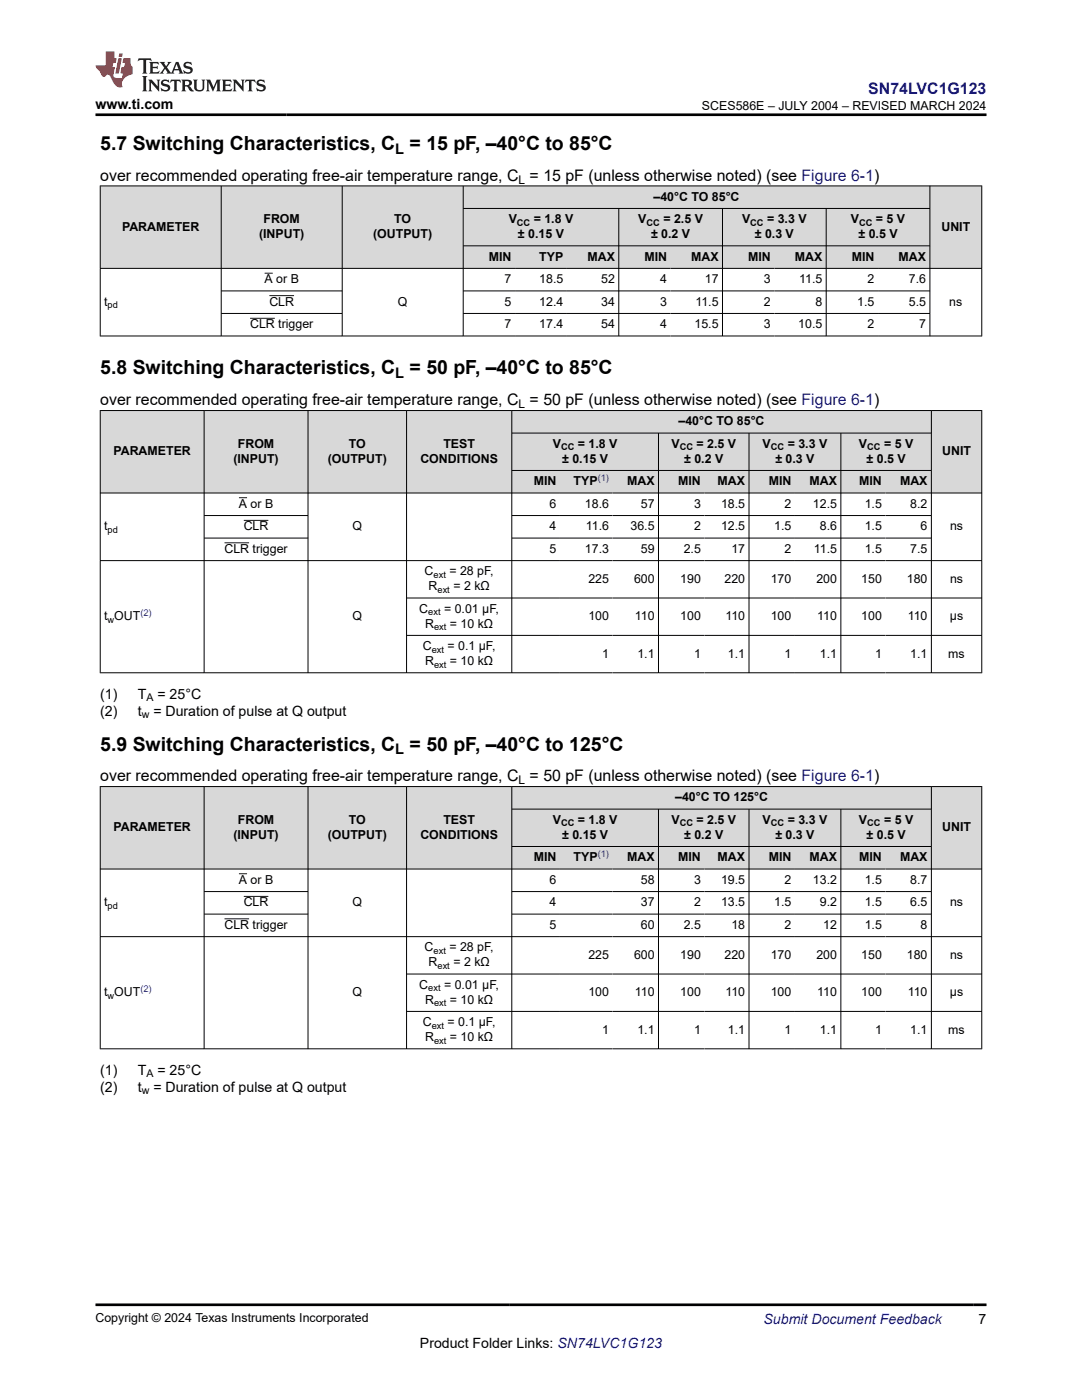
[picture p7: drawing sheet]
<svg xmlns="http://www.w3.org/2000/svg" width="216mm" height="279mm" viewBox="0 0 216 279" stroke-linecap="round" stroke-linejoin="round" font-family="sans-serif">
<g fill="#d8d8d8">
<path d="M20 37.1h175.9v4.5h-175.9z" fill-rule="evenodd"/>
<path d="M20.1 37.2h24v16.3h-24z" fill-rule="evenodd"/>
<path d="M44.2 37.2h24v16.3h-24z" fill-rule="evenodd"/>
<path d="M68.3 37.2h24.1v16.3h-24.1z" fill-rule="evenodd"/>
<path d="M92.5 37.2h93v4.3h-93z" fill-rule="evenodd"/>
<path d="M185.6 37.2h10.2v16.3h-10.2z" fill-rule="evenodd"/>
<path d="M92.5 41.7h30.9v7.3h-30.9z" fill-rule="evenodd"/>
<path d="M123.5 41.7h20.6v7.3h-20.6z" fill-rule="evenodd"/>
<path d="M144.2 41.7h20.6v7.3h-20.6z" fill-rule="evenodd"/>
<path d="M164.9 41.7h20.6v7.3h-20.6z" fill-rule="evenodd"/>
<path d="M92.5 49.1h10.3v4.4h-10.3z" fill-rule="evenodd"/>
<path d="M102.8 49.1h10.3v4.4h-10.3z" fill-rule="evenodd"/>
<path d="M113.1 49.1h10.3v4.4h-10.3z" fill-rule="evenodd"/>
<path d="M123.5 49.1h10.3v4.4h-10.3z" fill-rule="evenodd"/>
<path d="M133.8 49.1h10.3v4.4h-10.3z" fill-rule="evenodd"/>
<path d="M144.2 49.1h10.3v4.4h-10.3z" fill-rule="evenodd"/>
<path d="M154.5 49.1h10.3v4.4h-10.3z" fill-rule="evenodd"/>
<path d="M164.9 49.1h10.3v4.4h-10.3z" fill-rule="evenodd"/>
<path d="M175.2 49.1h10.3v4.4h-10.3z" fill-rule="evenodd"/>
</g>
<g fill="none" stroke="#000" stroke-width=".2">
<path d="M19.9 37.1h176.1M20 37v30.1M44.1 37v30.1M68.3 37v30.1M92.4 37v30.1M185.6 37v30.1M195.9 37v30.1M19.9 53.6h176.1M44.1 58.1h24.2M52.8 54.5h1.6M53.7 59h5M92.4 41.6h93.2"/>
<path d="M92.4 49.1h93.2M92.4 58.1h93.2M123.5 41.6v25.5M144.2 41.6v25.5M164.9 41.6v25.5M19.9 67.1h176.1M44.1 62.6h24.2M49.9 63.5h4.9M92.4 62.6h93.2"/>
</g>
<g fill="#d8d8d8">
<path d="M20 81.9h175.9v4.5h-175.9z" fill-rule="evenodd"/>
<path d="M20.1 82h20.6v16.3h-20.6z" fill-rule="evenodd"/>
<path d="M40.8 82h20.6v16.3h-20.6z" fill-rule="evenodd"/>
<path d="M61.5 82h19.6v16.3h-19.6z" fill-rule="evenodd"/>
<path d="M81.2 82h20.9v16.3h-20.9z" fill-rule="evenodd"/>
<path d="M102.2 82h83.6v4.4h-83.6z" fill-rule="evenodd"/>
<path d="M185.9 82h9.9v16.3h-9.9z" fill-rule="evenodd"/>
<path d="M102.2 86.5h29.1v7.3h-29.1z" fill-rule="evenodd"/>
<path d="M131.5 86.5h17.9v7.3h-17.9z" fill-rule="evenodd"/>
<path d="M149.5 86.5h18.2v7.3h-18.2z" fill-rule="evenodd"/>
<path d="M167.8 86.5h18v7.3h-18z" fill-rule="evenodd"/>
<path d="M102.2 94h9.5v4.3h-9.5z" fill-rule="evenodd"/>
<path d="M111.7 94h10.5v4.3h-10.5z" fill-rule="evenodd"/>
<path d="M122.2 94h9.1v4.3h-9.1z" fill-rule="evenodd"/>
<path d="M131.5 94h9.1v4.3h-9.1z" fill-rule="evenodd"/>
<path d="M140.6 94h8.8v4.3h-8.8z" fill-rule="evenodd"/>
<path d="M149.5 94h9.1v4.3h-9.1z" fill-rule="evenodd"/>
<path d="M158.6 94h9.1v4.3h-9.1z" fill-rule="evenodd"/>
<path d="M167.8 94h8.9v4.3h-8.9z" fill-rule="evenodd"/>
<path d="M176.7 94h9.1v4.3h-9.1z" fill-rule="evenodd"/>
</g>
<g fill="none" stroke="#000" stroke-width=".2">
<path d="M19.9 81.9h176.1M19.9 98.4h176.1M20 81.9v52.4M40.7 81.9v52.4M47.7 99.3h1.6M61.5 81.9v52.4M81.1 81.9v52.4M102.1 81.9v52.4M102.1 86.4h83.8M102.1 93.9h83.8M131.4 86.4v47.9M149.5 86.4v47.9"/>
<path d="M167.8 86.4v47.9M185.8 81.9v52.4M195.9 81.9v52.4M19.9 111.9h176.1M40.7 102.9h20.8M40.7 107.4h20.8M44.8 108.3h4.9M48.6 103.8h5M81.1 119.3h114.9M102.1 102.9h83.8M102.1 107.4h83.8M81.1 126.8h114.9"/>
<path d="M196 134.3h-176.1"/>
</g>
<g fill="#d8d8d8">
<path d="M20 157h175.9v4.5h-175.9z" fill-rule="evenodd"/>
<path d="M20.1 157h20.6v16.4h-20.6z" fill-rule="evenodd"/>
<path d="M40.8 157h20.6v16.4h-20.6z" fill-rule="evenodd"/>
<path d="M61.5 157h19.6v16.4h-19.6z" fill-rule="evenodd"/>
<path d="M81.2 157h20.9v16.4h-20.9z" fill-rule="evenodd"/>
<path d="M102.2 157h83.6v4.4h-83.6z" fill-rule="evenodd"/>
<path d="M185.9 157h9.9v16.4h-9.9z" fill-rule="evenodd"/>
<path d="M102.2 161.5h29.1v7.4h-29.1z" fill-rule="evenodd"/>
<path d="M131.5 161.5h17.9v7.4h-17.9z" fill-rule="evenodd"/>
<path d="M149.5 161.5h18.2v7.4h-18.2z" fill-rule="evenodd"/>
<path d="M167.8 161.5h18v7.4h-18z" fill-rule="evenodd"/>
<path d="M102.2 169h9.5v4.4h-9.5z" fill-rule="evenodd"/>
<path d="M111.7 169h10.5v4.4h-10.5z" fill-rule="evenodd"/>
<path d="M122.2 169h9.1v4.4h-9.1z" fill-rule="evenodd"/>
<path d="M131.5 169h9.1v4.4h-9.1z" fill-rule="evenodd"/>
<path d="M140.6 169h8.8v4.4h-8.8z" fill-rule="evenodd"/>
<path d="M149.5 169h9.1v4.4h-9.1z" fill-rule="evenodd"/>
<path d="M158.6 169h9.1v4.4h-9.1z" fill-rule="evenodd"/>
<path d="M167.8 169h8.9v4.4h-8.9z" fill-rule="evenodd"/>
<path d="M176.7 169h9.1v4.4h-9.1z" fill-rule="evenodd"/>
</g>
<g fill="none" stroke="#000" stroke-width=".2">
<path d="M19.9 157h176.1M20 156.9v52.5M40.7 156.9v52.5M61.5 156.9v52.5M81.1 156.9v52.5M102.1 156.9v52.5M185.8 156.9v52.5M195.9 156.9v52.5M19.9 173.4h176.1M40.7 177.9h20.8M47.7 174.4h1.6M48.6 178.9h5"/>
<path d="M102.1 161.5h83.8M102.1 168.9h83.8M102.1 177.9h83.8M131.4 161.5v47.9M149.5 161.5v47.9M167.8 161.5v47.9M19.9 186.9h176.1M40.7 182.4h20.8M44.8 183.4h4.9M81.1 194.4h114.9M102.1 182.4h83.8M19.9 209.3h176.1"/>
<path d="M81.1 201.9h114.9"/>
</g>
<path d="M27.7 11.6l-.2 .6 .5-.2h.6v.1v2.2l-.2 .4h1l-.2-.4v-2.2v-.1h.5l.5 .2-.1-.6zM29.8 12.4l.2 .3v1.6l-.2 .4h1.9l.1-.6a1.08 1.08 0 0 1-1.3 .2v-.7h.6l.4 .2v-.7l-.4 .2h-.6v-.5l.2-.2a1 1 0 0 1 1 .3l-.1-.5zM31.8 12.4l1 1.1-1 1.2h.9l-.2-.2 .4-.8 .5 .8-.2 .2h1.6l-.2-.2 .1-.5h1l.1 .5-.1 .2h.9l-.2-.4-.8-1.9h-.5l-1 2.1-.8-1.1 .9-1h-.8l.2 .2-.5 .6-.3-.6 .1-.2zM35.2 12.8l.4 1h-.8zM36.8 12.5a.65 .65 0 0 0-.2 .7 .65 .65 0 0 0 .6 .5l.7 .1 .1 .3a.79 .79 0 0 1-.7 .4 .79 .79 0 0 1-.7-.5l.1 .7 .2-.1a.93 .93 0 0 0 1.1 0 .93 .93 0 0 0 .4-.9 1.46 1.46 0 0 0-1.2-.6l-.1-.3a1.09 1.09 0 0 1 1.2 .2l-.2-.6-.1 .1-.6-.2zM28.4 15.2l.2 .4v2.2l-.2 .4h1l-.2-.4v-2.2l.2-.4zM29.6 15.9l.2 .4v1.5l-.2 .4h.8l-.3-.4v-1.3l1.7 1.8v-2l.2-.4h-.8l.2 .2 .1 1.1-1.2-1.3zM32.3 16a.65 .65 0 0 0-.2 .8 .65 .65 0 0 0 .7 .4l.6 .2 .1 .2a.79 .79 0 0 1-.7 .4 .79 .79 0 0 1-.7-.5l.1 .7 .2-.1a.93 .93 0 0 0 1.1 .1 .93 .93 0 0 0 .4-1 1.46 1.46 0 0 0-1.2-.5l-.1-.4a1.09 1.09 0 0 1 1.2 .2l-.2-.6-.1 .1-.6-.1zM34.1 15.9l-.1 .6a.63 .63 0 0 1 .7-.3l.1 1.6-.3 .4h1l-.2-.4v-1.6a.66 .66 0 0 1 .8 .3l-.1-.6zM36.2 15.9l.2 .4v1.5l-.2 .4h.9l-.2-.2v-.7h.5l.1 .2a.79 .79 0 0 0 1.2 .6l-1-.9a.61 .61 0 0 0 .6-.6 .61 .61 0 0 0-.5-.7zM36.9 16.2h.2a.47 .47 0 0 1 .5 .1 .47 .47 0 0 1 .1 .5l-.2 .1-.6 .1zM38.5 15.9l.2 .2a2.27 2.27 0 0 0 .4 2 1.04 1.04 0 0 0 1.7-.7v-1.3l.2-.2h-.8l.2 .4v1.1a.6 .6 0 0 1-.6 .6 .6 .6 0 0 1-.6-.6v-1.1l.3-.4zM41.1 15.9l.2 .4v1.5l-.2 .4h.7l-.2-.4v-1.4l.9 1.9 .8-1.9v1.4l-.2 .4h1l-.3-.4v-1.5l.3-.4h-.8l-.7 1.5-.7-1.5zM44.3 15.9l.2 .4v1.5l-.2 .4h1.9l.1-.6a1.09 1.09 0 0 1-1.3 .2v-.7h.6l.4 .2v-.6l-.4 .2h-.6v-.6l.2-.1a1.01 1.01 0 0 1 1 .3l-.1-.6zM46.4 15.9l.3 .4v1.5l-.3 .4h.8l-.2-.4v-1.3l1.6 1.8v-2l.2-.4h-.7l.2 .2v1.1l-1.2-1.3zM49 15.9l-.1 .6a.63 .63 0 0 1 .8-.3v1.6l-.3 .4h1l-.2-.4v-1.6a.66 .66 0 0 1 .8 .3l-.1-.6zM51.4 16a.65 .65 0 0 0-.2 .8 .65 .65 0 0 0 .6 .4l.6 .2 .2 .2a.79 .79 0 0 1-.8 .4 .79 .79 0 0 1-.6-.5l.1 .7 .2-.1a.93 .93 0 0 0 1 .1 .93 .93 0 0 0 .5-1 1.46 1.46 0 0 0-1.3-.5l-.1-.4a1.09 1.09 0 0 1 1.3 .2l-.2-.6-.2 .1-.5-.1z" fill="#231f20"/>
<path d="M21.1 10.3v2.7h-2.1l.1 .4 .9 1a.95 .95 0 0 0 .9 .9 .59 .59 0 0 1 .6-.4 .59 .59 0 0 1 .5 .3l.4 .8a1.59 1.59 0 0 0 2.1 1.4 1.61 1.61 0 0 1 1-2.3l1-.3-.1-1.5a1.59 1.59 0 0 1-.4-1.7h-1.4l-.2 .9h.5l-.1 .9h-.5l-.2 .9v.3l.4 .1-.2 .9h-.6a.73 .73 0 0 1-1.1-.7l.3-1.5h-.5l.2-.9h.5l.2-.9h-.5v-1.3zM23.6 11.6l-.6 3.1h.7l.6-3.1zM23.8 10.7l-.1 .6h.7l.1-.6z" fill="#ed1c24"/>
<path d="M19 22.9h177.8M19 260.4h177.8" fill="none" stroke="#000" stroke-width=".53"/>
<g font-size="3.9">
<text x="20" y="29.9">5.7 Switching Characteristics, C</text>
<text x="81.7" y="29.9">= 15 pF, –40°C to 85°C</text>
<text x="20" y="74.7">5.8 Switching Characteristics, C</text>
<text x="81.7" y="74.7">= 50 pF, –40°C to 85°C</text>
<text x="20" y="149.8">5.9 Switching Characteristics, C</text>
<text x="81.7" y="149.8">= 50 pF, –40°C to 125°C</text>
</g>
<text font-size="3.2" fill="#00f" x="173.3" y="18.7">SN74LVC1G123</text>
<g font-size="3.2">
<text x="20" y="36.1">over recommended operating free-air temperature range, C = 15 pF (unless otherwise noted) (see Figure 6-1)</text>
<text x="20" y="80.9">over recommended operating free-air temperature range, C = 50 pF (unless otherwise noted) (see Figure 6-1)</text>
<text x="20" y="155.9">over recommended operating free-air temperature range, C = 50 pF (unless otherwise noted) (see Figure 6-1)</text>
</g>
<g font-size="2.9">
<text x="78.9" y="30.7">L</text>
<text x="78.9" y="75.5">L</text>
<text x="78.9" y="150.6">L</text>
</g>
<g font-size="2.8">
<text x="19" y="21.8">www.ti.com</text>
<text x="20" y="139.4">(1)</text>
<text x="20" y="142.8">(2)</text>
<text x="27.5" y="139.4">T</text>
<text x="27.5" y="142.8">t</text>
<text x="30.6" y="142.8">= Duration of pulse at Q output</text>
<text x="31.4" y="139.4">= 25°C</text>
<text x="20" y="214.5">(1)</text>
<text x="27.5" y="214.5">T</text>
<text x="31.4" y="214.5">= 25°C</text>
<text x="20" y="217.9">(2)</text>
<text x="27.5" y="217.9">t</text>
<text x="30.6" y="217.9">= Duration of pulse at Q output</text>
<text x="83.8" y="269">Product Folder Links: SN74LVC1G123</text>
<text x="195.3" y="264.2">7</text>
</g>
<text font-size="2.8" fill="#00f" x="152.4" y="264.2">Submit Document Feedback</text>
<g font-size="2.5">
<text x="140.1" y="21.9">SCES586E – JULY 2004 – REVISED MARCH 2024</text>
<text x="130.4" y="40.1">–40°C TO 85°C</text>
<text x="24.3" y="46">PARAMETER</text>
<text x="51.7" y="47.5">(INPUT)</text>
<text x="52.6" y="44.6">FROM</text>
<text x="74.5" y="47.5">(OUTPUT)</text>
<text x="78.7" y="44.6">TO</text>
<text x="101.5" y="44.6">V</text>
<text x="103.4" y="47.5">± 0.15 V</text>
<text x="106.5" y="44.6">= 1.8 V</text>
<text x="127.4" y="44.6">V</text>
<text x="129.9" y="47.5">± 0.2 V</text>
<text x="132.4" y="44.6">= 2.5 V</text>
<text x="148.1" y="44.6">V</text>
<text x="150.6" y="47.5">± 0.3 V</text>
<text x="153.1" y="44.6">= 3.3 V</text>
<text x="169.8" y="44.6">V</text>
<text x="171.3" y="47.5">± 0.5 V</text>
<text x="174.8" y="44.6">= 5 V</text>
<text x="187.8" y="46">UNIT</text>
<text x="97.5" y="52">MIN</text>
<text x="107.6" y="52">TYP</text>
<text x="117.2" y="52">MAX</text>
<text x="128.6" y="52">MIN</text>
<text x="137.9" y="52">MAX</text>
<text x="149.3" y="52">MIN</text>
<text x="158.6" y="52">MAX</text>
<text x="170" y="52">MIN</text>
<text x="179.3" y="52">MAX</text>
<text x="52.8" y="56.5">A or B</text>
<text x="100.7" y="56.5">7</text>
<text x="107.6" y="56.5">18.5</text>
<text x="120" y="56.5">52</text>
<text x="131.7" y="56.5">4</text>
<text x="140.7" y="56.5">17</text>
<text x="152.4" y="56.5">3</text>
<text x="159.5" y="56.5">11.5</text>
<text x="173.1" y="56.5">2</text>
<text x="181.4" y="56.5">7.6</text>
<text x="20.8" y="61">t</text>
<text x="49.9" y="65.5">CLR trigger</text>
<text x="53.7" y="61">CLR</text>
<text x="79.4" y="61">Q</text>
<text x="100.7" y="61">5</text>
<text x="100.7" y="65.5">7</text>
<text x="107.6" y="61">12.4</text>
<text x="107.6" y="65.5">17.4</text>
<text x="120" y="61">34</text>
<text x="120" y="65.5">54</text>
<text x="131.7" y="61">3</text>
<text x="131.7" y="65.5">4</text>
<text x="138.6" y="65.5">15.5</text>
<text x="138.8" y="61">11.5</text>
<text x="152.4" y="61">2</text>
<text x="152.4" y="65.5">3</text>
<text x="159.3" y="65.5">10.5</text>
<text x="162.7" y="61">8</text>
<text x="171.1" y="61">1.5</text>
<text x="173.1" y="65.5">2</text>
<text x="181.4" y="61">5.5</text>
<text x="183.4" y="65.5">7</text>
<text x="189.4" y="61">ns</text>
<text x="47.5" y="89.4">FROM</text>
<text x="69.6" y="89.4">TO</text>
<text x="88.5" y="89.4">TEST</text>
<text x="110.3" y="89.4">V</text>
<text x="115.3" y="89.4">= 1.8 V</text>
<text x="134" y="89.4">V</text>
<text x="135.4" y="84.9">–40°C TO 85°C</text>
<text x="139" y="89.4">= 2.5 V</text>
<text x="152.2" y="89.4">V</text>
<text x="157.2" y="89.4">= 3.3 V</text>
<text x="171.4" y="89.4">V</text>
<text x="176.4" y="89.4">= 5 V</text>
<text x="22.6" y="90.9">PARAMETER</text>
<text x="46.6" y="92.4">(INPUT)</text>
<text x="65.4" y="92.4">(OUTPUT)</text>
<text x="83.9" y="92.4">CONDITIONS</text>
<text x="112.2" y="92.4">± 0.15 V</text>
<text x="136.5" y="92.4">± 0.2 V</text>
<text x="154.7" y="92.4">± 0.3 V</text>
<text x="172.9" y="92.4">± 0.5 V</text>
<text x="188" y="90.9">UNIT</text>
<text x="47.7" y="101.4">A or B</text>
<text x="106.5" y="96.9">MIN</text>
<text x="109.7" y="101.4">6</text>
<text x="114.5" y="96.9">TYP</text>
<text x="116.7" y="101.4">18.6</text>
<text x="125.1" y="96.9">MAX</text>
<text x="127.9" y="101.4">57</text>
<text x="135.3" y="96.9">MIN</text>
<text x="138.5" y="101.4">3</text>
<text x="143.2" y="96.9">MAX</text>
<text x="143.9" y="101.4">18.5</text>
<text x="153.4" y="96.9">MIN</text>
<text x="156.5" y="101.4">2</text>
<text x="161.5" y="96.9">MAX</text>
<text x="162.2" y="101.4">12.5</text>
<text x="171.4" y="96.9">MIN</text>
<text x="172.5" y="101.4">1.5</text>
<text x="179.6" y="96.9">MAX</text>
<text x="181.6" y="101.4">8.2</text>
<text x="20.8" y="105.8">t</text>
<text x="48.6" y="105.8">CLR</text>
<text x="70.3" y="105.8">Q</text>
<text x="109.7" y="105.8">4</text>
<text x="116.9" y="105.8">11.6</text>
<text x="125.8" y="105.8">36.5</text>
<text x="138.5" y="105.8">2</text>
<text x="143.9" y="105.8">12.5</text>
<text x="154.5" y="105.8">1.5</text>
<text x="163.6" y="105.8">8.6</text>
<text x="172.5" y="105.8">1.5</text>
<text x="183.7" y="105.8">6</text>
<text x="189.6" y="105.8">ns</text>
<text x="44.8" y="110.3">CLR trigger</text>
<text x="109.7" y="110.3">5</text>
<text x="116.7" y="110.3">17.3</text>
<text x="127.9" y="110.3">59</text>
<text x="136.4" y="110.3">2.5</text>
<text x="145.9" y="110.3">17</text>
<text x="156.5" y="110.3">2</text>
<text x="162.4" y="110.3">11.5</text>
<text x="172.5" y="110.3">1.5</text>
<text x="181.6" y="110.3">7.5</text>
<text x="84.7" y="114.8">C</text>
<text x="85.5" y="117.8">R</text>
<text x="89.7" y="114.8">= 28 pF,</text>
<text x="90.5" y="117.8">= 2 kΩ</text>
<text x="117.4" y="116.3">225</text>
<text x="126.5" y="116.3">600</text>
<text x="135.7" y="116.3">190</text>
<text x="144.6" y="116.3">220</text>
<text x="153.8" y="116.3">170</text>
<text x="162.9" y="116.3">200</text>
<text x="171.9" y="116.3">150</text>
<text x="181" y="116.3">180</text>
<text x="189.6" y="116.3">ns</text>
<text x="20.8" y="123.8">t OUT</text>
<text x="70.3" y="123.8">Q</text>
<text x="83.7" y="122.3">C</text>
<text x="84.8" y="125.3">R</text>
<text x="88.6" y="122.3">= 0.01 μF,</text>
<text x="89.8" y="125.3">= 10 kΩ</text>
<text x="117.4" y="123.8">100</text>
<text x="126.7" y="123.8">110</text>
<text x="135.7" y="123.8">100</text>
<text x="144.8" y="123.8">110</text>
<text x="153.8" y="123.8">100</text>
<text x="163.1" y="123.8">110</text>
<text x="171.9" y="123.8">100</text>
<text x="181.1" y="123.8">110</text>
<text x="189.5" y="123.8">µs</text>
<text x="84.4" y="129.8">C</text>
<text x="89.3" y="129.8">= 0.1 μF,</text>
<text x="120.2" y="131.2">1</text>
<text x="127.2" y="131.2">1.1</text>
<text x="138.5" y="131.2">1</text>
<text x="145.3" y="131.2">1.1</text>
<text x="156.5" y="131.2">1</text>
<text x="163.6" y="131.2">1.1</text>
<text x="174.6" y="131.2">1</text>
<text x="181.6" y="131.2">1.1</text>
<text x="189.2" y="131.2">ms</text>
<text x="84.8" y="132.7">R</text>
<text x="89.8" y="132.7">= 10 kΩ</text>
<text x="134.7" y="159.9">–40°C TO 125°C</text>
<text x="22.6" y="165.9">PARAMETER</text>
<text x="46.6" y="167.4">(INPUT)</text>
<text x="47.5" y="164.4">FROM</text>
<text x="65.4" y="167.4">(OUTPUT)</text>
<text x="69.6" y="164.4">TO</text>
<text x="83.9" y="167.4">CONDITIONS</text>
<text x="88.5" y="164.4">TEST</text>
<text x="110.3" y="164.4">V</text>
<text x="112.2" y="167.4">± 0.15 V</text>
<text x="115.3" y="164.4">= 1.8 V</text>
<text x="134" y="164.4">V</text>
<text x="136.5" y="167.4">± 0.2 V</text>
<text x="139" y="164.4">= 2.5 V</text>
<text x="152.2" y="164.4">V</text>
<text x="154.7" y="167.4">± 0.3 V</text>
<text x="157.2" y="164.4">= 3.3 V</text>
<text x="171.4" y="164.4">V</text>
<text x="172.9" y="167.4">± 0.5 V</text>
<text x="176.4" y="164.4">= 5 V</text>
<text x="188" y="165.9">UNIT</text>
<text x="106.5" y="171.9">MIN</text>
<text x="114.5" y="171.9">TYP</text>
<text x="125.1" y="171.9">MAX</text>
<text x="135.3" y="171.9">MIN</text>
<text x="143.2" y="171.9">MAX</text>
<text x="153.4" y="171.9">MIN</text>
<text x="161.5" y="171.9">MAX</text>
<text x="171.4" y="171.9">MIN</text>
<text x="179.6" y="171.9">MAX</text>
<text x="47.7" y="176.4">A or B</text>
<text x="109.7" y="176.4">6</text>
<text x="127.9" y="176.4">58</text>
<text x="138.5" y="176.4">3</text>
<text x="143.9" y="176.4">19.5</text>
<text x="156.5" y="176.4">2</text>
<text x="162.2" y="176.4">13.2</text>
<text x="172.5" y="176.4">1.5</text>
<text x="181.6" y="176.4">8.7</text>
<text x="20.8" y="180.9">t</text>
<text x="44.8" y="185.4">CLR trigger</text>
<text x="48.6" y="180.9">CLR</text>
<text x="70.3" y="180.9">Q</text>
<text x="109.7" y="180.9">4</text>
<text x="109.7" y="185.4">5</text>
<text x="127.9" y="180.9">37</text>
<text x="127.9" y="185.4">60</text>
<text x="136.4" y="185.4">2.5</text>
<text x="138.5" y="180.9">2</text>
<text x="143.9" y="180.9">13.5</text>
<text x="145.9" y="185.4">18</text>
<text x="154.5" y="180.9">1.5</text>
<text x="156.5" y="185.4">2</text>
<text x="163.6" y="180.9">9.2</text>
<text x="164.3" y="185.4">12</text>
<text x="172.5" y="180.9">1.5</text>
<text x="172.5" y="185.4">1.5</text>
<text x="181.6" y="180.9">6.5</text>
<text x="183.7" y="185.4">8</text>
<text x="189.6" y="180.9">ns</text>
<text x="84.7" y="189.9">C</text>
<text x="89.7" y="189.9">= 28 pF,</text>
<text x="117.4" y="191.4">225</text>
<text x="126.5" y="191.4">600</text>
<text x="135.7" y="191.4">190</text>
<text x="144.6" y="191.4">220</text>
<text x="153.8" y="191.4">170</text>
<text x="162.9" y="191.4">200</text>
<text x="171.9" y="191.4">150</text>
<text x="181" y="191.4">180</text>
<text x="189.6" y="191.4">ns</text>
<text x="83.7" y="197.3">C</text>
<text x="85.5" y="192.9">R</text>
<text x="88.6" y="197.3">= 0.01 µF,</text>
<text x="90.5" y="192.9">= 2 kΩ</text>
<text x="20.8" y="198.8">t OUT</text>
<text x="70.3" y="198.8">Q</text>
<text x="84.8" y="200.3">R</text>
<text x="89.8" y="200.3">= 10 kΩ</text>
<text x="117.4" y="198.8">100</text>
<text x="126.7" y="198.8">110</text>
<text x="135.7" y="198.8">100</text>
<text x="144.8" y="198.8">110</text>
<text x="153.8" y="198.8">100</text>
<text x="163.1" y="198.8">110</text>
<text x="171.9" y="198.8">100</text>
<text x="181.1" y="198.8">110</text>
<text x="189.5" y="198.8">µs</text>
<text x="84.4" y="204.8">C</text>
<text x="84.8" y="207.8">R</text>
<text x="89.3" y="204.8">= 0.1 µF,</text>
<text x="89.8" y="207.8">= 10 kΩ</text>
<text x="120.2" y="206.3">1</text>
<text x="127.2" y="206.3">1.1</text>
<text x="138.5" y="206.3">1</text>
<text x="145.3" y="206.3">1.1</text>
<text x="156.5" y="206.3">1</text>
<text x="163.6" y="206.3">1.1</text>
<text x="174.6" y="206.3">1</text>
<text x="181.6" y="206.3">1.1</text>
<text x="189.2" y="206.3">ms</text>
<text x="19" y="263.9">Copyright © 2024 Texas Instruments Incorporated</text>
</g>
<g font-size="2.4">
<text x="103.5" y="36.7">L</text>
<text x="103.5" y="81.5">L</text>
<text x="103.5" y="156.6">L</text>
</g>
<g font-size="2.1">
<text x="28.3" y="143.4">w</text>
<text x="29.2" y="140">A</text>
<text x="29.2" y="215">A</text>
<text x="28.3" y="218.4">w</text>
</g>
<g font-size="1.9">
<text x="103.1" y="45.1">CC</text>
<text x="129" y="45.1">CC</text>
<text x="149.7" y="45.1">CC</text>
<text x="171.4" y="45.1">CC</text>
<text x="21.5" y="61.5">pd</text>
<text x="112" y="89.9">CC</text>
<text x="135.6" y="89.9">CC</text>
<text x="153.8" y="89.9">CC</text>
<text x="173" y="89.9">CC</text>
<text x="21.5" y="106.3">pd</text>
<text x="86.5" y="115.3">ext</text>
<text x="87.3" y="118.3">ext</text>
<text x="21.5" y="124.3">w</text>
<text x="85.5" y="122.8">ext</text>
<text x="86.6" y="125.8">ext</text>
<text x="86.1" y="130.3">ext</text>
<text x="86.6" y="133.2">ext</text>
<text x="112" y="164.9">CC</text>
<text x="135.6" y="164.9">CC</text>
<text x="153.8" y="164.9">CC</text>
<text x="173" y="164.9">CC</text>
<text x="21.5" y="181.4">pd</text>
<text x="86.5" y="190.4">ext</text>
<text x="85.5" y="197.8">ext</text>
<text x="87.3" y="193.3">ext</text>
<text x="21.5" y="199.3">w</text>
<text x="86.6" y="200.8">ext</text>
<text x="86.1" y="205.3">ext</text>
<text x="86.6" y="208.3">ext</text>
</g>
<g font-size="1.9" fill="#00f">
<text x="119.3" y="96">(1)</text>
<text x="28" y="123">(2)</text>
<text x="119.3" y="171.1">(1)</text>
<text x="28" y="198">(2)</text>
</g>
</svg>
